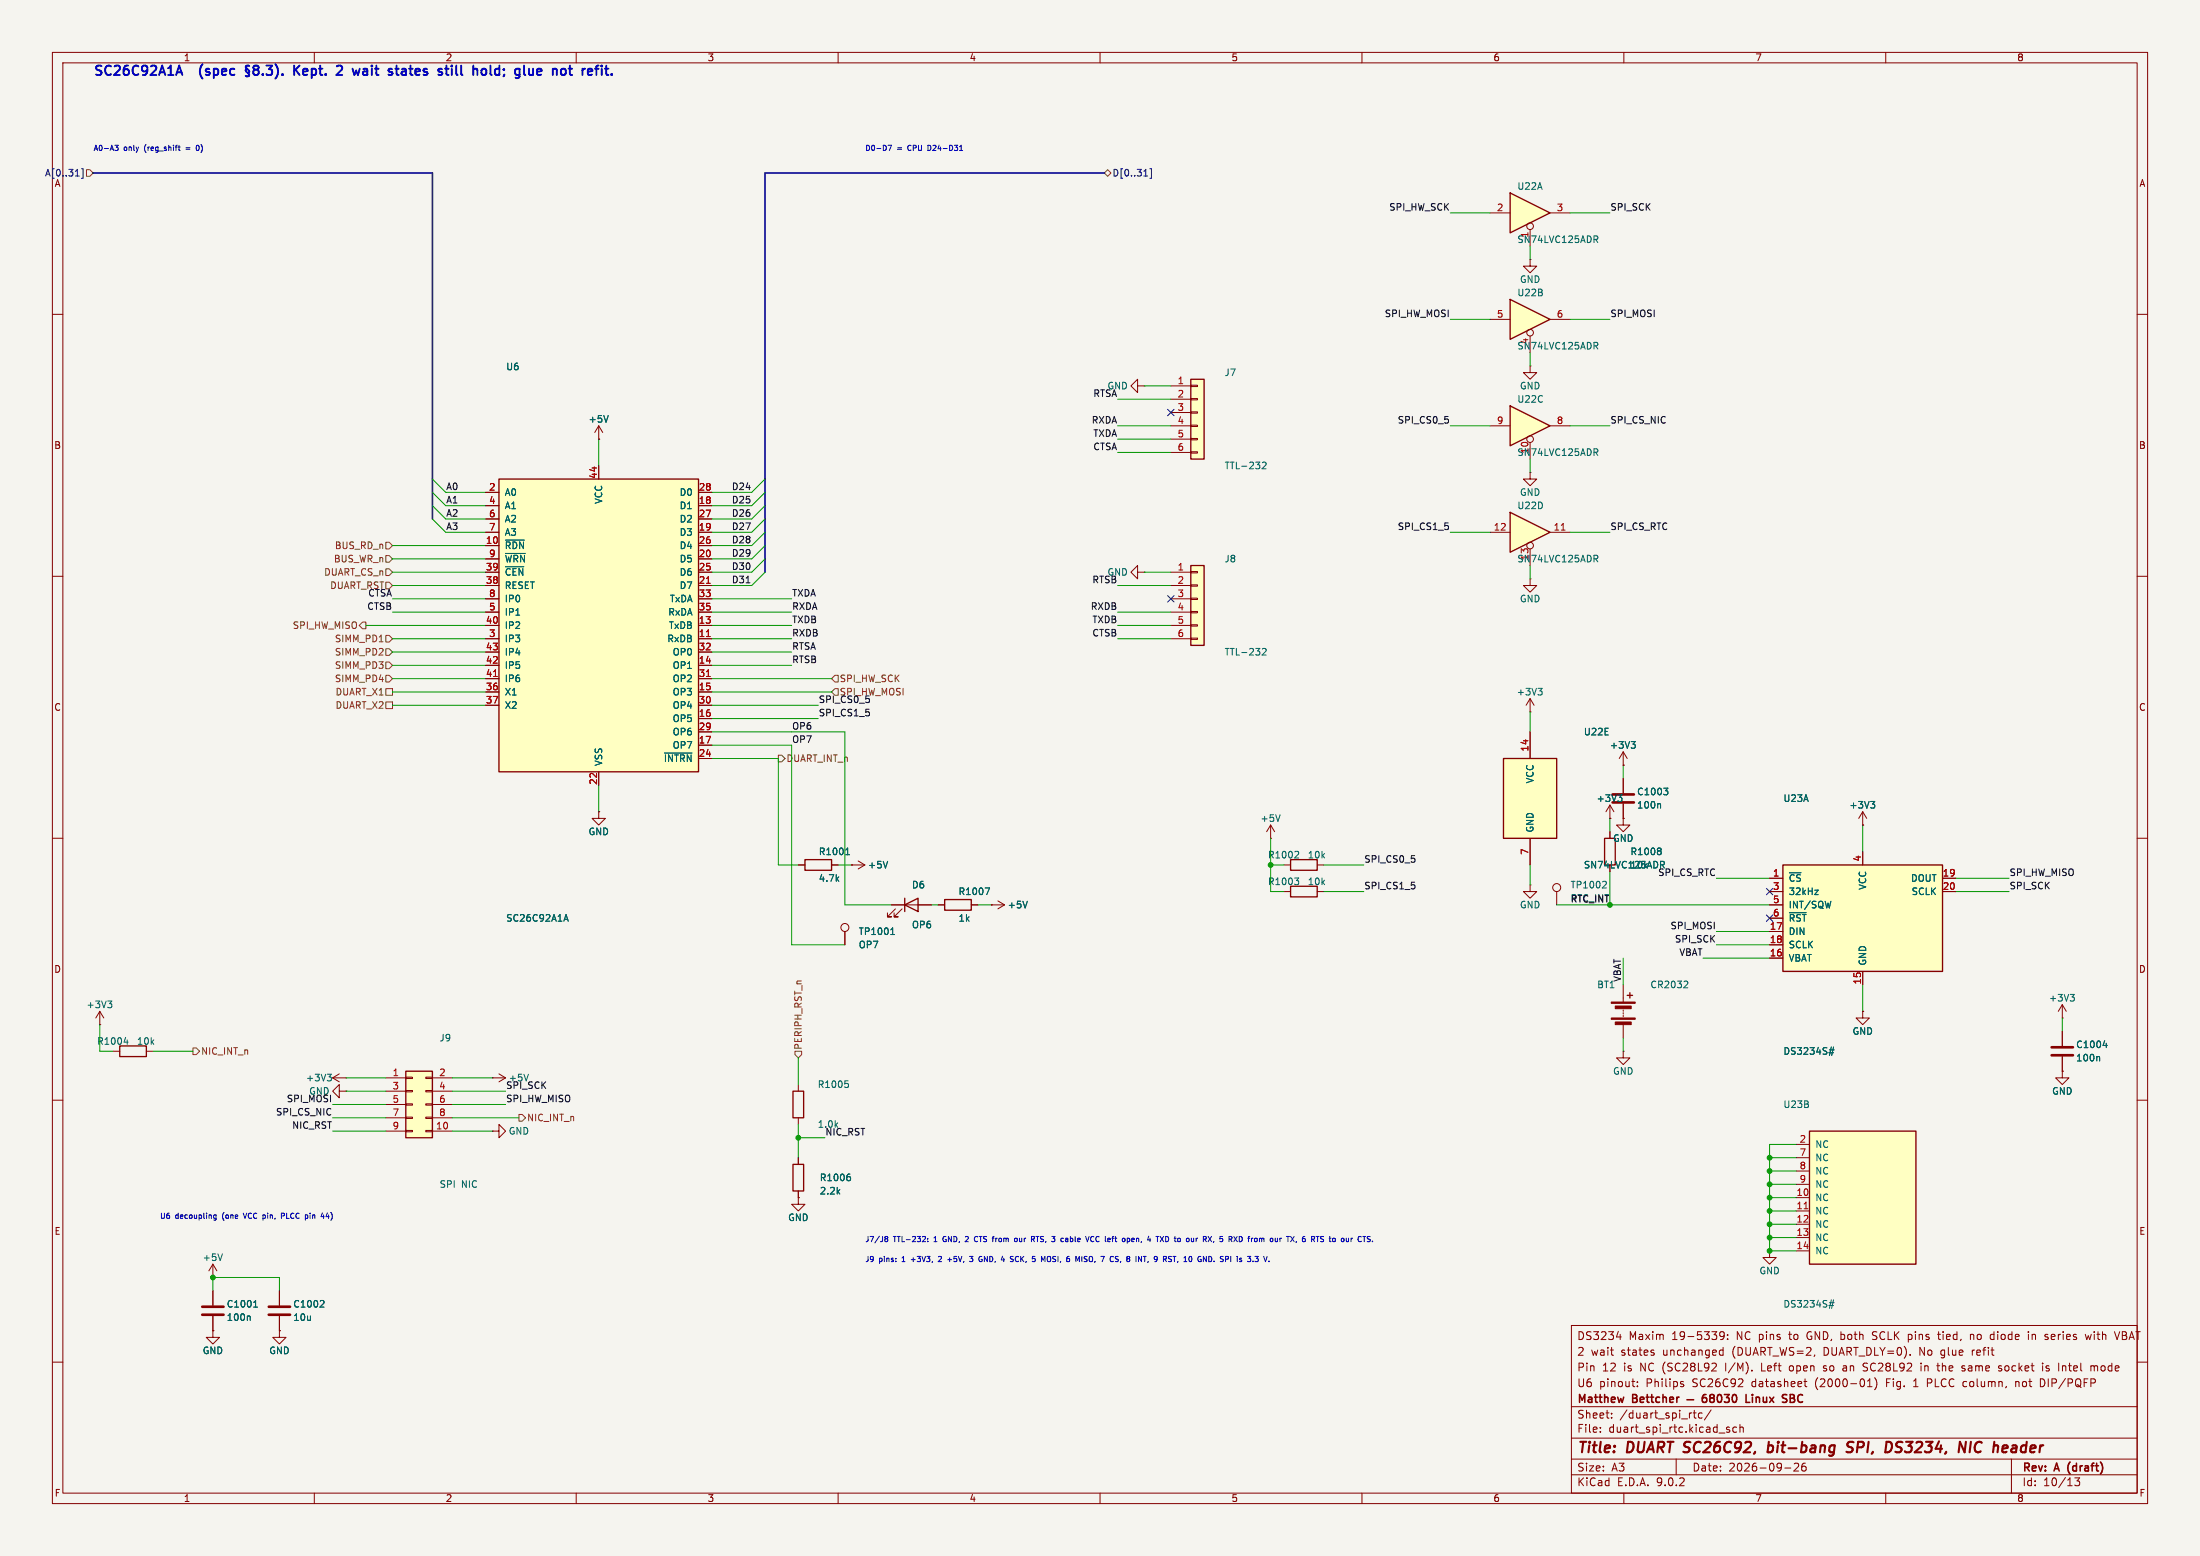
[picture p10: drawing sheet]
<svg xmlns="http://www.w3.org/2000/svg" width="420mm" height="297mm" viewBox="0 0 420 297" stroke-linecap="round" stroke-linejoin="round" font-family="sans-serif">
<path d="M0 0h420v297h-420z" fill="#f5f4ef" stroke="#f5f4ef" stroke-width=".19"/>
<g fill="none" stroke="#840000" stroke-width=".19">
<path d="M10 10h400v277h-400zM12 12h396v273h-396zM60 10v2M110 10v2M160 10v2M210 10v2M260 10v2M310 10v2M360 10v2M292.1 49.5v1.3h1.3l-1.3 1.3-1.3-1.3h1.3M292.1 49.5h.1M10 60h2"/>
<path d="M292.1 69.9v1.2h1.3l-1.3 1.3-1.3-1.3h1.3M292.1 69.9h.1M408 60h2M10 110h2M408 110h2M10 160h2M408 160h2M161.3 177.8v2.5M162.6 165.1h.1M162.6 165.1h2.5M163.8 164.3l1.3 .8M165.1 165.1l-1.3 .8"/>
<path d="M170.2 172.7h7.6M170.9 173.5l-1.5 1.5h.8h-.8v-.8M172.2 173.5l-1.5 1.5h.7h-.7v-.8M292.1 168.9v1.3h1.3l-1.3 1.3-1.3-1.3h1.3M292.1 168.9h.1M297.2 170.2v2.5M10 210h2M152.4 207v1.3M152.4 213.4v1.2M408 210h2M152.4 228.6v1.3h1.3l-1.3 1.2-1.3-1.2h1.3M152.4 228.6h.1"/>
<path d="M152.4 221v1.2M152.4 227.3v1.3M300 253h108v32h-108zM308.6 255.2h.9M309.3 254.7v1M315.7 258.3v.3M328.5 257.7l.4 .1M328.9 257.2v1.5M328.9 258.6l-.4 .1M329.2 254.8l-.3 .3h-.3l-.3-.3 .1-.5 .5-.1 .2 .1a.99 .99 0 0 1-.4 1.4h-.3M329.8 255.5v.2M329.8 254.8v.1"/>
<path d="M357.4 255.6l.6 .1M357.7 254.2l-.3 .3 .1 .3 .2 .1M364.4 255.7h.3M364.4 254.7h.3M369.9 254.7h.5M370.1 254.2v1.3l.3 .2M370.6 257.8v.7M376.2 254.8l.2-.1 .3 .1 .1 .9M376.2 254.7v1M376.5 257.7v1M376.8 257.7l-.3 .3M380.2 254.7l.5 .1"/>
<path d="M380.7 255.6l-.5 .1M380.7 254.2v1.5M387.2 254.2v.1M387.2 254.7v1M387.9 254.7v1M388.4 254.7l-.5 .1M399.2 254.7l-.3 1-.2-.7-.3 .7M404.7 254.2l-.5 1.5M405.2 254.9h.5M405.7 254.2h-.5v1.5h.5M10 260h2M300 278.5h108"/>
<path d="M300 274.5h108M300 268.5h108M305.5 273.2v.2M305.5 272.5v.1M307.7 270.5v.2M307.7 269.8v.1M312.6 264.5v.2M312.6 263.8v.1M320 278.5v3M321 264.2l.4 .1v.2l-.2 .2h-.3M321 263.7l.4 .1M323.2 269.7h.6"/>
<path d="M323.4 269.2v1.3l.4 .2M324.9 269.8l-.4-.1-.3 .3 .2 .6h.5M326.7 269.1l-1.3 1.9M326.7 261.7h1M327.6 260.3v.5M329.6 272.7l.6 .4-.2 .3-.4-.1M330.2 272.5l-.4-.1-.2 .2M331.5 272.5l-.4-.1-.3 .3 .1 .6h.6M332.2 272.5l.2-.1 .3 .1 .1 .9M332.2 271.9v1.5M334.4 261.5v.2M341.7 260.8v.7"/>
<path d="M343.3 279.4v.5l-.9 .9h1M344.2 279.4a1.17 1.17 0 0 0-.1 1.3h.6l.1-.6-.3-.2h-.4l-.2 .2M344.4 263.7h.5M344.6 263.2v1.3l.3 .2M348.1 261.6l.4 .1M348.3 260.7l-.2 .2 .2 .3M351.8 261.5l.2 .2h.4M352.3 260.7l-.4 .1M352.4 261.1h-.4l-.2 .2M355.7 261.6l.5 .1M355.7 260.8l.5 .2M356.3 260.2l-.6 .1"/>
<path d="M356.5 264.7h.9M356.5 263.6l.4-.4v1.5M357.9 263a1.72 1.72 0 0 1 0 2.3M365.3 264.7h.9M365.6 263.4l-.3 .2M366.7 260.2v.1M366.7 260.7v1M367.9 264h.6M368.5 263.2h-.6v1.5M369.7 260.7h.6M370.2 261.7h.1M374.7 261.2l.4 .1 .1 .2-.3 .2h-.2"/>
<path d="M374.7 260.7l.4 .1M381.7 261.2l.4 .1 .1 .2-.3 .2h-.2M381.7 260.7l.4 .1M384 278.5v6.5M384.8 263.7v1M385.4 263.8l-.4-.1-.2 .1M390.2 263.4l-.3-.2h-.4v1.5h.4l.3-.2M391.2 260.8l-.4-.1-.2 .2 .1 .2 .5 .2v.3h-.6M393.9 260.7h.3l.2 .2v.8M399.6 260.7l.2 .2M399.8 260.9l.2-.2 .4 .1v.9M399.8 260.9v.8"/>
<path d="M408 260h2M60 285v2M110 285v2M160 285v2M210 285v2M260 285v2M300 281.5h108M310 285v2M340.7 280.2h1.2M360 285v2M397 282.1l-.5 .6 .4 .1v.6l-.2 .2-.6-.2"/>
<circle cx="161.3" cy="177" r=".76"/>
<circle cx="297.2" cy="169.4" r=".76"/>
</g>
<path d="M337.6 276h.7M337.7 275.2l-.3 2M338.3 277a.66 .66 0 0 1-.9 .1M353.9 275.3a.85 .85 0 0 0-1.1 .1 .45 .45 0 0 0 .2 .8l.5 .1a.51 .51 0 0 1 .2 .6 .51 .51 0 0 1-.5 .3l-.7-.1M361.8 277.1l.8 .1M362.4 275.2l-.2 .1a.46 .46 0 0 0-.2 .5 .46 .46 0 0 0 .3 .4l.4 .1M374.2 275.2l.9 2 .2-2M376.3 275.2l-.3 2M377.3 275.5a1.27 1.27 0 0 0 0 1.6M384.7 275.9l-.5 .1M384.8 276.4h-.5a.4 .4 0 0 0-.3 .4 .4 .4 0 0 0 .2 .4h.5" fill="none" stroke="#840000" stroke-width=".4"/>
<g fill="none" stroke="#840000" stroke-width=".3">
<path d="M322 267.2h1.3M325.7 266.2a.59 .59 0 0 0-.7 .6v.6l.1 .2 .4 .1 .3-.2v-.5l-.1-.2h-.4l-.3 .2M326.7 266.8l-.3-.3 .3-.3 .4 .1 .2 .2-.3 .3M326.7 266.8l-.3 .3 .1 .4 .2 .2 .4-.1 .2-.2-.1-.4-.2-.2M326.7 266.8h.3M328 266.3l.2-.1a.8 .8 0 0 1 .5 .7 .8 .8 0 0 1-.5 .8l-.2-.2-.2-.4zM329.2 266.2h.9l-.5 .6 .4 .1v.6l-.2 .2-.6-.2M330.8 266.3l.2-.1a.8 .8 0 0 1 .6 .7 .8 .8 0 0 1-.6 .8l-.2-.2-.1-.4zM333.3 266.2v1.5h.7M334.5 266.2v.1M334.5 266.7v1M341.8 266.9h.5"/>
<path d="M342.3 266.2h-.5v1.5h.5"/>
</g>
<path d="M169.5 164.4l-.5 1.3M170 178.4h.8M170.3 177.3l.1-.2v1.3M306.4 168.2l.3 .3-.1 .3-.7 .7h.8M161.3 206.3h.6M161.7 206.8l.3 .2v.3l-.3 .3M162 224.1h.3M162.1 224.6l.3 .2v.3l-.3 .3" fill="none" stroke="#006464" stroke-width=".19"/>
<path d="M172.7 172.7l2.6-1.2v2.5zM172.7 171.5v2.5M151.4 208.3h2v5.1h-2zM151.4 222.2h2v5.1h-2z" fill="none" stroke="#840000" stroke-width=".25"/>
<path d="M288.3 57.2l7.6 3.8-7.6 3.8z" fill="#ffffc2"/>
<path d="M288.3 57.2l7.6 3.8-7.6 3.8z" fill="none" stroke="#840000" stroke-width=".25"/>
<g fill="none" stroke="#840000" stroke-width=".19">
<path d="M284.5 61h3.8M292.1 64.1v3.2M295.9 61h3.8M189.2 172.7h.1M189.2 172.7h2.6M190.5 172l1.3 .7M191.8 172.7l-1.3 .8"/>
<circle cx="292.1" cy="63.5" r=".63"/>
</g>
<path d="M304.3 65.3h.5l.2 .3-.1 .4h-.6M304.6 66l.4 .6M196.1 172l-.4 1.3" fill="none" stroke="#006464" stroke-width=".19"/>
<path d="M288.3 36.8l7.6 3.8-7.6 3.9z" fill="#ffffc2"/>
<path d="M288.3 36.8l7.6 3.8-7.6 3.9z" fill="none" stroke="#840000" stroke-width=".25"/>
<g fill="none" stroke="#840000" stroke-width=".19">
<path d="M284.5 40.6h3.8M292.1 43.8v3.2M295.9 40.6h3.8M292.1 90.2v1.2h1.3l-1.3 1.3-1.3-1.3h1.3M292.1 90.2h.1"/>
<circle cx="292.1" cy="43.2" r=".63"/>
</g>
<path d="M304.3 45h.5l.2 .3-.1 .3-.6 .1M304.6 45.7l.4 .6" fill="none" stroke="#006464" stroke-width=".19"/>
<path d="M288.3 77.5l7.6 3.8-7.6 3.8z" fill="#ffffc2"/>
<path d="M288.3 77.5l7.6 3.8-7.6 3.8zM246.4 164.1h5.1v2h-5.1zM306.3 160h2.1v5.1h-2.1z" fill="none" stroke="#840000" stroke-width=".25"/>
<g fill="none" stroke="#840000" stroke-width=".19">
<path d="M284.5 81.3h3.8M292.1 84.5v3.1M295.9 81.3h3.8M217.2 109.2v-1.2l-1.3 1.2 1.3 1.3v-1.3h1.2M218.4 109.2h.1M307.3 158.8v1.2M309.9 156.2v1.3h1.2l-1.2 1.3-1.3-1.3h1.3M309.9 156.2h.1M245.1 165.1h1.3M251.5 165.1h1.2M393.7 194.3h.1M393.7 191.8l-.8 1.2"/>
<path d="M393.7 191.8l.8 1.2M393.7 191.8v2.5M393.7 196.9v2.7M393.7 204.5v1.2h1.3l-1.3 1.3-1.3-1.3h1.3M393.7 204.5h.1M393.7 201.7v2.8"/>
<circle cx="292.1" cy="83.8" r=".63"/>
</g>
<path d="M304.3 85.7h.5l.2 .2-.1 .4h-.6M304.6 86.3l.4 .6M247.7 162.5l.2 .2v.3l-.8 .8h.8M316.9 161.9l.2 .2-.2 .3 .2 .3v.2l-.2 .2M395.2 189.8h.8l-.4 .5M395.8 190.3l.2 .2v.3l-.2 .3M401.5 199.5h.8M402.1 199.1v.9M400.6 201.7l.2 .1v.7" fill="none" stroke="#006464" stroke-width=".19"/>
<path d="M391.7 199.9h4M391.7 201.4h4" fill="none" stroke="#840000" stroke-width=".51"/>
<path d="M345.4 215.9h20.4v25.4h-20.4z" fill="#ffffc2"/>
<path d="M345.4 215.9h20.4v25.4h-20.4z" fill="none" stroke="#840000" stroke-width=".25"/>
<g fill="none" stroke="#840000" stroke-width=".19">
<path d="M307.3 156.2h.1M307.3 153.7l-.7 1.2M307.3 153.7l.8 1.2M307.3 153.7v2.5M309.9 146.1h.1M309.9 143.5l-.8 1.3M309.9 143.5l.7 1.3M309.9 143.5v2.6M309.9 148.6v2.8M309.9 153.4v2.8M342.9 218.4h2.5M337.8 238.8v1.2h1.3l-1.3 1.3-1.3-1.3h1.3"/>
<path d="M337.8 238.8h.1M342.9 221h2.5M342.9 223.5h2.5M342.9 226.1h2.5M342.9 228.6h2.5M342.9 231.1h2.5M342.9 233.7h2.5M342.9 236.2h2.5M342.9 238.8h2.5"/>
</g>
<path d="M344.4 230.7h.7" fill="none" stroke="#a90000" stroke-width=".19"/>
<path d="M308.9 151.7h.7l-.4 .5M309.4 152.2l.2 .2v.3l-.2 .3M311.4 141.5h.8l-.4 .5M311.9 142l.3 .3v.3l-.3 .2M316.8 153.4l.2 .2v.6M317.6 150.4h.8l-.4 .5M318.2 150.9l.2 .3v.3l-.2 .2M349.1 249.2h.9M349.2 248.7h.9M349.6 248.1l-.4 1.6M350 248.1l-.3 1.6" fill="none" stroke="#006464" stroke-width=".19"/>
<path d="M307.8 151.6h4.1M307.8 153.2h4.1" fill="none" stroke="#840000" stroke-width=".51"/>
<path d="M287 144.8h10.2v15.2h-10.2z" fill="#ffffc2"/>
<path d="M287 144.8h10.2v15.2h-10.2z" fill="none" stroke="#840000" stroke-width=".25"/>
<path d="M292.1 139.7v5.1M242.6 157.5l-.8 1.3M242.6 157.5l.7 1.3M242.6 157.5v2.5M242.6 160h.1M292.1 160v5.1" fill="none" stroke="#840000" stroke-width=".19"/>
<path d="M244.4 155.5l-.4 1.3M317 164.4h.5l.2 .3-.1 .3-.6 .1M317.3 165.1l.4 .6" fill="none" stroke="#006464" stroke-width=".19"/>
<path d="M95.2 91.4h38.1v55.9h-38.1z" fill="#ffffc2"/>
<path d="M95.2 91.4h38.1v55.9h-38.1zM246.4 169.2h5.1v2h-5.1z" fill="none" stroke="#840000" stroke-width=".25"/>
<g fill="none" stroke="#840000" stroke-width=".19">
<path d="M92.7 94h2.5M92.7 96.5h2.5M92.7 99.1h2.5M114.3 83.8h.1M114.3 81.3v2.5M114.3 88.9v2.5M114.3 81.3l-.8 1.3M114.3 81.3l.8 1.3M133.3 94h2.6M133.3 96.5h2.6M133.3 99.1h2.6M92.7 101.6h2.5"/>
<path d="M92.7 104.1h2.5M92.7 106.7h2.5M92.7 109.2h2.5M92.7 111.8h2.5M92.7 114.3h2.5M92.7 116.8h2.5M92.7 119.4h2.5M133.3 101.6h2.6M133.3 104.1h2.6M133.3 106.7h2.6M133.3 109.2h2.6M133.3 111.8h2.6"/>
<path d="M133.3 114.3h2.6M133.3 116.8h2.6M133.3 119.4h2.6M292.1 110.5v1.3h1.3l-1.3 1.2-1.3-1.2h1.3M292.1 110.5h.1M92.7 121.9h2.5M92.7 124.5h2.5M92.7 127h2.5M92.7 129.5h2.5M92.7 132.1h2.5M92.7 134.6h2.5M133.3 121.9h2.6"/>
<path d="M133.3 124.5h2.6M133.3 127h2.6M133.3 129.5h2.6M133.3 132.1h2.6M133.3 134.6h2.6M133.3 137.2h2.6M133.3 139.7h2.6M292.1 135.9h.1M292.1 133.4l-.8 1.2M292.1 133.4l.8 1.2M292.1 133.4v2.5M114.3 154.9v1.3h1.3l-1.3 1.3-1.3-1.3h1.3"/>
<path d="M114.3 154.9h.1M114.3 147.3v2.6M133.3 142.2h2.6M133.3 144.8h2.6M245.1 170.2h1.3M251.5 170.2h1.2M40.6 243.8h.1M40.6 241.3l-.7 1.3M40.6 241.3l.8 1.3M40.6 241.3v2.5"/>
</g>
<g fill="none" stroke="#006464" stroke-width=".19">
<path d="M116.1 79.3l-.4 1.3M96.5 103.1h3.6M96.5 105.6h3.8M96.5 108.2h3.5M98.5 117.4h.7M293.6 131.4h.8l-.4 .5M294.2 131.9l.2 .2v.3l-.2 .3M126.9 143.7h5.2M107.8 175.5h.6M108.1 174.6l.4 1.2M247.1 167.6h.8l-.4 .5M247.7 168.1l.2 .2v.3l-.2 .3"/>
<path d="M42.5 239.3l-.5 1.3"/>
</g>
<path d="M134.9 111.3h.7M94.2 129.1h.7M134.9 129.1h.7M134.9 121.5h.7" fill="none" stroke="#a90000" stroke-width=".19"/>
<path d="M288.3 97.8l7.6 3.8-7.6 3.8z" fill="#ffffc2"/>
<path d="M288.3 97.8l7.6 3.8-7.6 3.8zM153.7 164.1h5v2h-5z" fill="none" stroke="#840000" stroke-width=".25"/>
<g fill="none" stroke="#840000" stroke-width=".19">
<path d="M284.5 101.6h3.8M292.1 104.8v3.2M295.9 101.6h3.8M152.4 165.1h1.3M158.7 165.1h1.3"/>
<circle cx="292.1" cy="104.1" r=".63"/>
</g>
<path d="M298.1 101.2h.7" fill="none" stroke="#a90000" stroke-width=".19"/>
<path d="M304.3 106h.5l.2 .2-.1 .4-.6 .1M304.6 106.7l.4 .6M161.5 163.1h.7M161.6 162.2l.2-.3v1.2" fill="none" stroke="#006464" stroke-width=".19"/>
<path d="M227.3 108h2.6v15.2h-2.6z" fill="#ffffc2"/>
<path d="M227.3 108h2.6v15.2h-2.6z" fill="none" stroke="#840000" stroke-width=".25"/>
<path d="M223.5 109.2h3.8M223.5 111.8h3.8M223.5 114.3h3.8M223.5 116.8h3.8M223.5 119.4h3.8M227.3 109.1h1.3v.2h-1.3zM227.3 111.6h1.3v.3h-1.3zM227.3 114.2h1.3v.2h-1.3zM227.3 116.7h1.3v.3h-1.3zM227.3 119.3h1.3v.2h-1.3zM223.5 121.9h3.8M227.3 121.8h1.3v.2h-1.3z" fill="none" stroke="#840000" stroke-width=".19"/>
<path d="M241 123.9l.5-.1 .2 .3-.8 .9h.8" fill="none" stroke="#006464" stroke-width=".19"/>
<path d="M227.3 72.4h2.6v15.2h-2.6z" fill="#ffffc2"/>
<path d="M227.3 72.4h2.6v15.2h-2.6zM180.3 171.7h5.1v2h-5.1zM22.9 199.6h5v2.1h-5zM310.6 190h1.1M311.1 189.5v1" fill="none" stroke="#840000" stroke-width=".25"/>
<g fill="none" stroke="#840000" stroke-width=".19">
<path d="M217.2 73.7v-1.3l-1.3 1.3 1.3 1.2v-1.2h1.2M218.4 73.7h.1M223.5 73.7h3.8M223.5 76.2h3.8M223.5 78.7h3.8M227.3 73.5h1.3v.3h-1.3zM227.3 76.1h1.3v.2h-1.3zM227.3 78.6h1.3v.3h-1.3zM223.5 81.3h3.8M223.5 83.8h3.8M223.5 86.4h3.8M227.3 81.2h1.3v.2h-1.3z"/>
<path d="M227.3 83.7h1.3v.2h-1.3zM227.3 86.2h1.3v.3h-1.3zM179.1 172.7h1.2M185.4 172.7h1.3M19 195.6h.1M19 193l-.7 1.3M19 193l.8 1.3M19 193v2.6M309.9 188v3.3M309.9 192.8v.2M309.9 193.3v.2M309.9 193.8v.3"/>
<path d="M309.9 195.6v2.5M355.6 193v1.3h1.3l-1.3 1.3-1.3-1.3h1.3M355.6 193h.1M21.6 200.7h1.3M27.9 200.7h1.3M63.5 205.7h2.5M63.5 205.7l1.3 .8M64.8 208.3v-1.3l-1.3 1.3 1.3 1.3v-1.3h1.2M64.8 205l-1.3 .7M66 205.7h.1M66 208.3h.1M94 215.9h1.2v-1.3l1.3 1.3-1.3 1.3v-1.3"/>
<path d="M94 215.9h.1M94 205.7h.1M94 205.7h2.5M95.2 205l1.3 .7M96.5 205.7l-1.3 .8M309.9 200.7v1.2h1.2l-1.2 1.3-1.3-1.3h1.3M309.9 200.7h.1M40.6 254v1.3h1.3l-1.3 1.2-1.2-1.2h1.2M40.6 254h.1M53.3 254v1.3h1.3l-1.3 1.2-1.2-1.2h1.2M53.3 254h.1M53.3 246.4v2.8"/>
<path d="M53.3 251.2v2.8"/>
</g>
<path d="M241 88.3l.5-.1 .2 .4-.8 .9h.8M188.1 169.5h.8l-.5 1.3M20.6 191.1h.7l-.4 .5M21.1 191.6l.2 .2v.3l-.2 .2M23.7 198.9h.8M24.3 198.5v.8M322 187.3l.2 .2-.1 .3-.7 .7h.8M62.5 205h.8l-.5 .5M63 205.5l.3 .3v.3l-.3 .2M100.9 205l-.4 1.3M61.6 248.2l.3 .3-.1 .3-.7 .7h.8" fill="none" stroke="#006464" stroke-width=".19"/>
<g fill="#840000" stroke="#840000" stroke-width=".19">
<path d="M307.6 191.3h4.6v.2h-4.6z"/>
<path d="M307.6 194.3h4.6v.3h-4.6z"/>
<path d="M308.4 192h3v.5h-3z"/>
<path d="M308.4 195.1h3v.5h-3z"/>
</g>
<path d="M51.3 249.4h4.1M51.3 251h4.1" fill="none" stroke="#840000" stroke-width=".51"/>
<path d="M77.5 204.5h5v12.7h-5z" fill="#ffffc2"/>
<path d="M77.5 204.5h5v12.7h-5z" fill="none" stroke="#840000" stroke-width=".25"/>
<g fill="none" stroke="#840000" stroke-width=".19">
<path d="M355.6 157.5h.1M355.6 154.9l-.8 1.3M355.6 154.9l.8 1.3M355.6 154.9v2.6M73.7 205.7h3.8M73.7 208.3h3.8M73.7 210.8h3.8M73.7 213.4h3.8M73.7 215.9h3.8M77.5 205.6h1.2v.3h-1.2zM77.5 208.2h1.2v.2h-1.2zM77.5 210.7h1.2v.2h-1.2z"/>
<path d="M77.5 213.2h1.2v.3h-1.2zM77.5 215.8h1.2v.2h-1.2zM81.3 205.6h1.2v.3h-1.2zM81.3 208.2h1.2v.2h-1.2zM81.3 210.7h1.2v.2h-1.2zM81.3 213.2h1.2v.3h-1.2zM81.3 215.8h1.2v.2h-1.2zM82.5 205.7h3.9M82.5 208.3h3.9M82.5 210.8h3.9M82.5 213.4h3.9M82.5 215.9h3.9"/>
</g>
<path d="M357.1 153h.8l-.4 .5M357.7 153.5l.2 .2v.3l-.2 .2" fill="none" stroke="#006464" stroke-width=".19"/>
<path d="M340.4 165.1h30.4v20.3h-30.4z" fill="#ffffc2"/>
<path d="M340.4 165.1h30.4v20.3h-30.4z" fill="none" stroke="#840000" stroke-width=".25"/>
<g fill="none" stroke="#840000" stroke-width=".19">
<path d="M92.7 94h2.5M92.7 96.5h2.5M92.7 99.1h2.5M114.3 83.8h.1M114.3 88.9v2.5M133.3 94h2.6M133.3 96.5h2.6M133.3 99.1h2.6M92.7 101.6h2.5M92.7 104.1h2.5M92.7 106.7h2.5M92.7 109.2h2.5"/>
<path d="M92.7 111.8h2.5M92.7 114.3h2.5M92.7 116.8h2.5M92.7 119.4h2.5M133.3 101.6h2.6M133.3 104.1h2.6M133.3 106.7h2.6M133.3 109.2h2.6M133.3 111.8h2.6M133.3 114.3h2.6M133.3 116.8h2.6M133.3 119.4h2.6"/>
<path d="M92.7 121.9h2.5M92.7 124.5h2.5M92.7 127h2.5M92.7 129.5h2.5M92.7 132.1h2.5M92.7 134.6h2.5M133.3 121.9h2.6M133.3 124.5h2.6M133.3 127h2.6M133.3 129.5h2.6M133.3 132.1h2.6M133.3 134.6h2.6"/>
<path d="M133.3 137.2h2.6M133.3 139.7h2.6M292.1 139.7v5.1M114.3 154.9h.1M114.3 147.3v2.6M133.3 142.2h2.6M133.3 144.8h2.6M307.3 156.2h.1M307.3 158.8v1.2M309.9 156.2h.1M309.9 146.1h.1M309.9 148.6v2.8"/>
<path d="M309.9 153.4v2.8M355.6 157.5h.1M152.4 165.1h1.3M158.7 165.1h1.3M161.3 177.8v2.5M162.6 165.1h.1M170.2 172.7h2.5M175.3 172.7h2.5M179.1 172.7h1.2M185.4 172.7h1.3M189.2 172.7h.1M292.1 160v5.1"/>
<path d="M337.8 167.6h2.6M337.8 170.2h2.6M337.8 172.7h2.6M337.8 175.3h2.6M337.8 177.8h2.6M355.6 162.6v2.5M370.8 167.6h2.6M370.8 170.2h2.6M337.8 180.3h2.6M337.8 182.9h2.6M355.6 193h.1M355.6 185.4v2.6"/>
<path d="M393.7 196.9v2.7M393.7 204.5h.1M393.7 201.7v2.8M152.4 228.6h.1M152.4 221v1.2M152.4 227.3v1.3M40.6 254h.1M40.6 246.4v2.8M40.6 251.2v2.8M53.3 254h.1M53.3 246.4v2.8M53.3 251.2v2.8"/>
</g>
<g fill="none" stroke="#006464" stroke-width=".19">
<path d="M116.1 79.3l-.4 1.3M96.5 103.1h3.6M96.5 105.6h3.8M96.5 108.2h3.5M98.5 117.4h.7M126.9 143.7h5.2M308.9 151.7h.7l-.4 .5M309.4 152.2l.2 .2v.3l-.2 .3M311.4 141.5h.8l-.4 .5M311.9 142l.3 .3v.3l-.3 .2M316.8 153.4l.2 .2v.6M317.6 150.4h.8l-.4 .5"/>
<path d="M318.2 150.9l.2 .3v.3l-.2 .2M357.1 153h.8l-.4 .5M357.7 153.5l.2 .2v.3l-.2 .2M107.8 175.5h.6M108.1 174.6l.4 1.2M161.5 163.1h.7M161.6 162.2l.2-.3v1.2M169.5 164.4l-.5 1.3M170 178.4h.8M170.3 177.3l.1-.2v1.3M188.1 169.5h.8l-.5 1.3M196.1 172l-.4 1.3"/>
<path d="M316.9 161.9l.2 .2-.2 .3 .2 .3v.2l-.2 .2M317 164.4h.5l.2 .3-.1 .3-.6 .1M317.3 165.1l.4 .6M341.6 174.2h3.2M346.4 169.9h.7l-.7 .9h.7M349.6 199.8l-.4 1.7M350 199.8l-.3 1.7M401.5 199.5h.8M402.1 199.1v.9M349.1 200.9h.9M349.2 200.4h.9M400.6 201.7l.2 .1v.7"/>
<path d="M162 224.1h.3M162.1 224.6l.3 .2v.3l-.3 .3M47.6 251.2l.2 .2v.6M48.4 249.5h.8M48.6 248.5l.2-.3v1.3M61.6 248.2l.3 .3-.1 .3-.7 .7h.8"/>
</g>
<path d="M38.6 249.4h4.1M38.6 251h4.1" fill="none" stroke="#840000" stroke-width=".51"/>
<g fill="none" stroke="#725600" stroke-width=".19">
<path d="M16.5 32.4h.6l.7 .6-.7 .7h-.6zM211.5 32.4l.6 .6-.6 .7-.7-.7zM68.6 119.4l.6-.7h.6v1.3h-.6zM73.7 108.6h.6l.6 .6-.6 .7h-.6zM73.7 103.5h.6l.6 .6-.6 .7h-.6zM73.7 106h.6l.6 .7-.6 .6h-.6zM73.7 111.1h.6l.6 .7-.6 .6h-.6zM73.7 134h1.2v1.3h-1.2zM73.7 121.3h.6l.6 .6-.6 .7h-.6zM73.7 131.4h1.2v1.3h-1.2zM73.7 128.9h.6l.6 .6-.6 .7h-.6zM73.7 126.4h.6l.6 .6-.6 .6h-.6z"/>
<path d="M73.7 123.8h.6l.6 .7-.6 .6h-.6zM159.4 131.4h.6v1.3h-.6l-.7-.6zM159.4 128.9h.6v1.3h-.6l-.7-.7zM148.6 144.1h.6l.7 .7-.7 .6h-.6zM36.8 200h.7l.6 .7-.6 .6h-.7zM99.1 212.7h.6l.6 .7-.6 .6h-.6zM151.8 200.7h1.2v.6l-.6 .6-.6-.6z"/>
</g>
<path d="M14.4 33.6h.7M15.6 32.2h.3v1.8h-.3M218.4 33.6h.7M219.5 32.2h.3v1.8h-.3M222.9 78.1l1.2 1.2M224.1 78.1l-1.2 1.2M222.9 113.7l1.2 1.2M224.1 113.7l-1.2 1.2M337.2 174.7l1.2 1.2M337.2 169.6l1.2 1.2M338.4 174.7l-1.2 1.2M338.4 169.6l-1.2 1.2" fill="none" stroke="#000084" stroke-width=".19"/>
<path d="M142.4 111.2h.8" fill="none" stroke="#0f0f0f" stroke-width=".19"/>
<path d="M17.8 33h64.7v66.1M210.8 33h-64.8v76.2" fill="none" stroke="#000084" stroke-width=".3"/>
<g fill="none" stroke="#009600" stroke-width=".19">
<path d="M276.9 40.6h7.6M292.1 47v2.5M299.7 40.6h7.6M213.4 76.2h10.1M218.4 73.7h5.1M276.9 61h7.6M292.1 67.3v2.6M299.7 61h7.6M82.5 91.4l2.6 2.6h7.6M82.5 94l2.6 2.5h7.6M82.5 96.5l2.6 2.6h7.6M82.5 99.1l2.6 2.5h7.6"/>
<path d="M114.3 83.8v5.1M146 91.4l-2.5 2.6h-7.6M146 94l-2.5 2.5h-7.6M146 96.5l-2.5 2.6h-7.6M146 99.1l-2.5 2.5h-7.6M213.4 86.4h10.1M213.4 81.3h10.1M213.4 83.8h10.1M276.9 81.3h7.6M292.1 87.6v2.6M299.7 81.3h7.6M69.8 119.4h22.9"/>
<path d="M74.9 109.2h17.8M74.9 111.8h17.8M74.9 116.8h17.8M74.9 114.3h17.8M74.9 104.1h17.8M74.9 106.7h17.8M135.9 116.8h15.2M135.9 119.4h15.2M135.9 114.3h15.2M146 106.7l-2.5 2.5h-7.6M146 109.2l-2.5 2.6h-7.6M146 101.6l-2.5 2.5h-7.6"/>
<path d="M146 104.1l-2.5 2.6h-7.6M213.4 111.8h10.1M213.4 116.8h10.1M213.4 119.4h10.1M218.4 109.2h5.1M276.9 101.6h7.6M292.1 108v2.5M299.7 101.6h7.6M74.9 121.9h17.8M74.9 134.6h17.8M74.9 129.5h17.8M74.9 132.1h17.8"/>
<path d="M74.9 124.5h17.8M74.9 127h17.8M135.9 139.7h25.4v33h8.9M135.9 121.9h15.2M135.9 134.6h20.3M135.9 137.2h20.3M135.9 129.5h22.8M135.9 132.1h22.8M135.9 124.5h15.2M135.9 127h15.2M213.4 121.9h10.1M292.1 135.9v3.8"/>
<path d="M114.3 149.9v5M135.9 144.8h12.7v20.3h3.8M135.9 142.2h15.2v38.1h10.2M307.3 156.2v2.6M309.9 146.1v2.5M355.6 157.5v5.1M160 165.1h2.6M177.8 172.7h1.3M186.7 172.7h2.5M242.6 160v10.2h2.5M242.6 165.1h2.5M252.7 170.2h7.6"/>
<path d="M252.7 165.1h7.6M292.1 165.1v3.8M297.2 172.7h40.6M307.3 166.4v6.3M327.7 167.6h10.1M327.7 177.8h10.1M373.4 167.6h10.1M373.4 170.2h10.1M19 195.6v5.1h2.6M309.9 182.9v5.1M309.9 198.1v2.6M325.1 182.9h12.7"/>
<path d="M327.7 180.3h10.1M355.6 188v5M393.7 194.3v2.6M29.2 200.7h7.6M63.5 210.8h10.2M63.5 215.9h10.2M63.5 213.4h10.2M66 205.7h7.7M66 208.3h7.7M86.4 210.8h10.1M86.4 205.7h7.6M86.4 208.3h10.1"/>
<path d="M86.4 215.9h7.6M86.4 213.4h12.7M152.4 217.2h5.1M152.4 201.9v5.1M152.4 214.6v6.4M342.9 218.4h-5.1v20.4h5.1M337.8 221h5.1M337.8 223.5h5.1M337.8 233.7h5.1M337.8 228.6h5.1M337.8 231.1h5.1M337.8 236.2h5.1"/>
<path d="M337.8 226.1h5.1M40.6 246.4v-2.6h12.7v2.6"/>
</g>
<g fill="none" stroke="#0000c2" stroke-width=".19">
<path d="M21.9 27.7h.6l-.3 .4 .3 .1v.3l-.1 .2h-.3M27.9 27.6l-.2 .2M34 28.1h.4M34.2 27.7v.9l.2 .1M35.5 28.2h.8M35.5 28.5h.8M37.8 27.7a.53 .53 0 0 0-.4 .5 .53 .53 0 0 0 .4 .5M38.4 27.6l.1 .2M169.5 27.7h.7l-.4 1M177.4 27.7h-.2v1h.2M183.2 28.7h.6M183.3 28l.2-.3v1"/>
<path d="M41.2 231.9v.8l-.1 .2h-.3M41.2 231.9h-.2l-.2 .2 .1 .4h.3M42.8 231.4l-.2 .2M46.4 231.6l.4 1M53.7 232.1l.5-.1v-.3l-.5-.1v1M61.3 232.2h.6M61.8 231.9v.7M62.5 231.5l-.3 .7h.7M63.2 231.4l.1 .2M169.1 236.4l-.2-.2 .2-.2 .4 .2-.2 .2M169.1 236.4l-.2 .2 .2 .4 .4-.2-.2-.4M169.1 236.4h.2"/>
<path d="M176.6 236.1v.3l-.5 .6h.6M177.1 236.9v.1M177.1 236.4v.1M179.5 239.8l-.3 .1M180.1 236.2v.7M184.7 236l-.4 .1M184.8 236.4l-.6 .6h.7M185.1 239.8h.6l-.3 .4 .3 .1v.4h-.6M186.2 236.1h.4M186.2 237h.4M193.9 236.3l.3 .2v.4l-.3 .1M194 239.9h.4"/>
<path d="M194.6 236.3v.6l.2 .1M197.5 236.2l-.2-.2h-.4v1M197.8 236h.5M198.1 236v1M200.5 240v.7M204.3 236v1M204.3 237h.1M204.4 236.3l-.1 .1M205.4 239.8l.3 .7 .4-.7M208.1 239.9l-.2 .3 .2 .6M208.5 236l.3 .1M208.8 236.9l-.3 .1"/>
<path d="M209.5 236a.54 .54 0 0 0-.3 .5 .54 .54 0 0 0 .3 .5M213.1 239.8l-.2 .2 .2 .3M216.1 236.9l.1 .1h.3M216.1 236.5l.1-.2 .3 .2-.4 .2M218.2 239.8h.6M219.3 236l-.2 .7M220.7 236h.5M220.7 239.8l-.4 .2 .1 .3 .3 .1M221 236v1M221.5 236l.7 1M222.2 236l-.7 1M223.9 239.8h.6"/>
<path d="M224.2 239.8v1M226.3 239.8l-.3 .3M229.7 239.8l.6 1v-1M230 236.5l.3 .5M230.2 236.5h-.5M230.3 236.2l-.2-.2h-.4v1M230.6 236l.7 1M231.3 236l-.7 1M233 236.4h.2l.2 .2-.1 .4h-.3M233.4 236h-.5v.5M233.4 239.8l-.3 .1-.1 .2 .4 .3M236.6 236l.5 .2"/>
<path d="M237.1 236.9l-.5 .1M238.9 236.3v.7M239.1 236.3l-.2 .2M241.2 239.8l.4 1M242.7 236.3l.3 .1M243 236.9l-.3 .1M246.4 236l.7 1M247.1 236l-.7 1M247.4 237.1v.1M249.1 236l-.3 .1-.1 .1M250.6 236.5l.4 .5M250.9 236.1l-.5-.1v1"/>
<path d="M250.9 236.5h-.5M253.7 236.3h.4M253.9 236v.9l.2 .1M256.2 236.4v.6M262 236.9v.1M174 240.4h.7M179.7 240.2l-.6 .6h.6M180.9 240.4h.8M181.3 240.1v.7M187.9 240.8v-1l.6 1M194.4 240.7l-.4 .1M199.2 240.5l-.4-.7v1"/>
<path d="M212.9 240.8h.4M220.4 240.8h.2M226 240.8h.6M233 240.8h.4"/>
</g>
<g fill="none" stroke="#0000c2" stroke-width=".36">
<path d="M19.4 12.6l-.7-.1-.3 .2M21.2 12.7l-.1-.1a.65 .65 0 0 0-.9 .2M21.9 12.7l.2-.2h.5l.2 .2M24.4 12.5l-.6 .2M26.4 12.7l-.1-.1a.65 .65 0 0 0-.8 .2M27.2 12.7l.2-.2 .6 .2M28.8 12.7l.3-.2h.4l.3 .2M30.4 14.3l.6-1.8 .6 1.8M32.4 12.8l.2-.3v1.8M33.6 14.3l.6-1.8 .6 1.8M33.8 13.8h.8M38.7 12.3l-.4 .5"/>
<path d="M47.2 13.1l-.3 .4 .7 .8-.3 .3-.4-.1M47.6 12.6l-.4-.1-.3 .3 .7 .8-.3 .4M48.7 13.3l-.3-.4 .3-.4 .5 .1 .2 .3-.4 .4M48.7 13.3l-.3 .3v.5l.3 .2 .5-.1 .2-.2-.1-.5-.3-.2M48.7 13.3h.3M50.2 14.1v.2M50.8 12.5h1.2l-.6 .7 .5 .2v.7l-.3 .2h-.5l-.3-.2M52.6 12.3a2.06 2.06 0 0 1 0 2.7M53.9 14.1v.2M56.2 12.5v1.8M56.4 13.3l.8 1M57.2 12.5l-1 1"/>
<path d="M61.1 12.5v1.6M64.3 12.7l.3-.2h.4l.2 .2M69.4 14.2h.7M69.4 13.2h.6l.1 1.1M70.1 13.5l-.7 .2M71 12.5v.2M71.8 12.5v1.6M75.7 12.5v1.6M76.7 14.2h.8M76.7 13.2h.7l.1 1.1M77.5 13.5l-.8 .2M78.4 12.5v1.6"/>
<path d="M85.2 12.5v1.6M86.2 12.5v.2M87.1 12.5v1.6l.3 .2M88 12.5l.1 1.7M90.4 12.5v1.8M93.6 12.5v1.6M95.3 13.2l-.5-.1-.3 .4v.5l.1 .2h.7M95.3 12.5v1.8M100 12.5v1.6M102.8 13.1l.5 .1 .1 .3-.9 .2M103.3 14.2l-.5 .1M108.8 12.5v1.6"/>
<path d="M111.2 13.1v1.2M111.7 13.1l-.3 .1-.2 .3M114.3 12.5l-.4 .1-.1 .2M114.9 12.5v.2M115.7 12.5v1.6"/>
</g>
<path d="M134.9 111.3h.7M94.2 129.1h.7M134.9 129.1h.7M134.9 121.5h.7" fill="none" stroke="#a90000" stroke-width=".19"/>
<g fill="#009600" stroke="#009600" stroke-width=".19">
<circle cx="242.6" cy="165.1" r=".46"/>
<circle cx="152.4" cy="217.2" r=".46"/>
<circle cx="307.3" cy="172.7" r=".46"/>
<circle cx="337.8" cy="233.7" r=".46"/>
<circle cx="337.8" cy="236.2" r=".46"/>
<circle cx="337.8" cy="221" r=".46"/>
<circle cx="337.8" cy="223.5" r=".46"/>
<circle cx="337.8" cy="226.1" r=".46"/>
<circle cx="337.8" cy="228.6" r=".46"/>
<circle cx="337.8" cy="231.1" r=".46"/>
<circle cx="337.8" cy="238.8" r=".46"/>
<circle cx="40.6" cy="243.8" r=".46"/>
</g>
<g font-size="2.8" fill="#840000">
<text x="301" y="277.9">Title:</text>
<text x="310.6" y="277.9">DUART SC26C92,</text>
<text x="339.1" y="277.9">bit-bang</text>
<text x="355" y="277.9">SPI,</text>
<text x="363.2" y="277.9">DS3234,</text>
<text x="378" y="277.9">NIC</text>
<text x="385.4" y="277.9">header</text>
</g>
<g font-size="2.5" fill="#0000c2">
<text x="17.8" y="15.3">SC26C92A1A</text>
<text x="38.9" y="15.3">(spec</text>
<text x="58.4" y="15.3">Kept.</text>
<text x="67.3" y="15.3">2</text>
<text x="71.1" y="15.3">wait</text>
<text x="78.6" y="15.3">states</text>
<text x="88.9" y="15.3">still</text>
<text x="96.2" y="15.3">hold;</text>
<text x="105" y="15.3">glue</text>
<text x="112.8" y="15.3">not</text>
</g>
<g font-size="2.1" fill="#840000">
<text x="301" y="256">DS3234</text>
<text x="310.9" y="256">Maxim</text>
<text x="319.2" y="256">19-5339:</text>
<text x="331.7" y="256">NC pins</text>
<text x="342" y="256">to</text>
<text x="345.5" y="256">GND, both</text>
<text x="358.3" y="256">SCLK</text>
<text x="365.3" y="256">pins</text>
<text x="371.2" y="256">tied,</text>
<text x="377.4" y="256">no</text>
<text x="381.4" y="256">diode</text>
<text x="388.8" y="256">in</text>
<text x="392.2" y="256">series</text>
<text x="400.1" y="256">with</text>
<text x="405.9" y="256">VBAT</text>
<text x="301" y="262">Pin</text>
<text x="301" y="259">2</text>
<text x="303.7" y="259">wait</text>
<text x="305.9" y="262">12</text>
<text x="309.5" y="259">states</text>
<text x="310" y="262">is</text>
<text x="313.2" y="262">NC (SC28L92</text>
<text x="317.6" y="259">unchanged</text>
<text x="329.8" y="262">I/M).</text>
<text x="331" y="259">(DUART_WS=2,</text>
<text x="336.8" y="262">Left</text>
<text x="342.3" y="262">open</text>
<text x="348.6" y="259">DUART_DLY=0).</text>
<text x="349" y="262">so</text>
<text x="352.8" y="262">an</text>
<text x="356.8" y="262">SC28L92</text>
<text x="367" y="259">No</text>
<text x="368" y="262">in</text>
<text x="371.2" y="259">glue</text>
<text x="371.4" y="262">the</text>
<text x="376.2" y="262">same</text>
<text x="377.3" y="259">refit</text>
<text x="383.3" y="262">socket</text>
<text x="391.8" y="262">is</text>
<text x="395.1" y="262">Intel</text>
<text x="401.4" y="262">mode</text>
<text x="301" y="268.2">Matthew</text>
<text x="301" y="265">U6</text>
<text x="305.3" y="265">pinout:</text>
<text x="311.7" y="268.2">Bettcher</text>
<text x="314.3" y="265">Philips</text>
<text x="323.2" y="265">SC26C92</text>
<text x="334.7" y="265">datasheet</text>
<text x="335.2" y="268.2">Linux</text>
<text x="342.8" y="268.2">SBC</text>
<text x="346.9" y="265">(2000-01)</text>
<text x="360.6" y="265">Fig.</text>
<text x="366" y="265">1</text>
<text x="368.7" y="265">PLCC column,</text>
<text x="385.9" y="265">not</text>
<text x="390.8" y="265">DIP/PQFP</text>
<text x="301" y="273.7">File:</text>
<text x="301" y="271">Sheet:</text>
<text x="307.1" y="273.7">duart_spi_rtc.kicad_sch</text>
<text x="309.2" y="271">/duart_spi_rtc/</text>
<text x="301" y="281.1">Size:</text>
<text x="307.6" y="281.1">A3</text>
<text x="323" y="281.1">Date:</text>
<text x="330" y="281.1">2026-09-26</text>
<text x="386" y="281.3">Rev:</text>
<text x="392.4" y="281.3">A</text>
<text x="395.4" y="281.3">(draft)</text>
<text x="301" y="283.9">KiCad</text>
<text x="308.7" y="283.9">E.D.A.</text>
<text x="316.3" y="283.9">9.0.2</text>
<text x="386" y="283.9">Id:</text>
<text x="390.1" y="283.9">10/13</text>
</g>
<g font-size="1.8" fill="#840000">
<text x="35" y="11.9">1</text>
<text x="85" y="11.9">2</text>
<text x="135" y="11.9">3</text>
<text x="185" y="11.9">4</text>
<text x="235" y="11.9">5</text>
<text x="285" y="11.9">6</text>
<text x="335" y="11.9">7</text>
<text x="385" y="11.9">8</text>
<text x="408.3" y="35.9">A</text>
<text x="10.3" y="85.9">B</text>
<text x="408.2" y="85.9">B</text>
<text x="10.3" y="135.9">C</text>
<text x="408.2" y="135.9">C</text>
<text x="10.3" y="185.9">D</text>
<text x="408.2" y="185.9">D</text>
<text x="10.3" y="235.9">E</text>
<text x="408.3" y="235.9">E</text>
<text x="10.3" y="285.9">F</text>
<text x="35" y="286.9">1</text>
<text x="85" y="286.9">2</text>
<text x="135" y="286.9">3</text>
<text x="185" y="286.9">4</text>
<text x="235" y="286.9">5</text>
<text x="285" y="286.9">6</text>
<text x="335" y="286.9">7</text>
<text x="385" y="286.9">8</text>
<text x="408.3" y="285.9">F</text>
</g>
<g font-size="1.8" fill="#000084">
<text x="8.5" y="33.9">A[0..31]</text>
<text x="10.3" y="35.9">A</text>
<text x="212.3" y="33.9">D[0..31]</text>
</g>
<g font-size="1.8" fill="#0f0f0f">
<text x="265.1" y="40.3">SPI_HW_SCK</text>
<text x="307.3" y="40.3">SPI_SCK</text>
<text x="264.3" y="60.6">SPI_HW_MOSI</text>
<text x="307.3" y="60.6">SPI_MOSI</text>
<text x="208.6" y="75.9">RTSA</text>
<text x="211.3" y="74.5">GND</text>
<text x="208.3" y="80.9">RXDA</text>
<text x="208.6" y="83.5">TXDA</text>
<text x="266.7" y="80.9">SPI_CS0_5</text>
<text x="307.3" y="80.9">SPI_CS_NIC</text>
<text x="208.6" y="86">CTSA</text>
<text x="85.1" y="93.6">A0</text>
<text x="139.6" y="93.6">D24</text>
<text x="85.1" y="101.3">A3</text>
<text x="85.1" y="98.7">A2</text>
<text x="85.1" y="96.2">A1</text>
<text x="139.6" y="101.3">D27</text>
<text x="139.6" y="98.7">D26</text>
<text x="139.6" y="96.2">D25</text>
<text x="266.7" y="101.3">SPI_CS1_5</text>
<text x="307.3" y="101.3">SPI_CS_RTC</text>
<text x="139.6" y="103.8">D28</text>
<text x="139.6" y="106.3">D29</text>
<text x="70.2" y="114">CTSA</text>
<text x="139.6" y="111.4">D31</text>
<text x="139.6" y="108.9">D30</text>
<text x="151.1" y="114">TXDA</text>
<text x="208.4" y="111.4">RTSB</text>
<text x="211.3" y="110.1">GND</text>
<text x="70" y="116.5">CTSB</text>
<text x="151.1" y="119">TXDB</text>
<text x="151.1" y="116.5">RXDA</text>
<text x="208.1" y="116.5">RXDB</text>
<text x="208.4" y="119">TXDB</text>
<text x="151.1" y="121.6">RXDB</text>
<text x="151.1" y="124.1">RTSA</text>
<text x="208.4" y="121.6">CTSB</text>
<text x="151.1" y="126.7">RTSB</text>
<text x="156.2" y="136.8">SPI_CS1_5</text>
<text x="156.2" y="134.3">SPI_CS0_5</text>
<text x="151.1" y="139.4">OP6</text>
<text x="151.1" y="141.9">OP7</text>
<text x="260.3" y="164.8">SPI_CS0_5</text>
<text x="383.5" y="167.3">SPI_HW_MISO</text>
<text x="260.3" y="169.8">SPI_CS1_5</text>
<text x="299.7" y="172.3">RTC_INT</text>
<text x="383.5" y="169.8">SPI_SCK</text>
<text x="318.8" y="177.5">SPI_MOSI</text>
<text x="319.7" y="180">SPI_SCK</text>
<text x="320.5" y="182.5">VBAT</text>
<text x="309.5" y="187.5" transform="rotate(-90 309.5 187.5)">VBAT</text>
<text x="58.9" y="209.1">GND</text>
<text x="96.5" y="207.9">SPI_SCK</text>
<text x="97" y="206.6">+5V</text>
<text x="52.6" y="213">SPI_CS_NIC</text>
<text x="54.6" y="210.5">SPI_MOSI</text>
<text x="55.7" y="215.6">NIC_RST</text>
<text x="96.5" y="210.5">SPI_HW_MISO</text>
<text x="156" y="215.5">1.0k</text>
<text x="157.5" y="216.8">NIC_RST</text>
</g>
<g font-size="1.8" fill="#a90000">
<text x="285.7" y="40.4">2</text>
<text x="297.1" y="40.4">3</text>
<text x="285.7" y="60.7">5</text>
<text x="297.1" y="60.7">6</text>
<text x="224.7" y="73.4">1</text>
<text x="224.7" y="75.9">2</text>
<text x="224.7" y="78.5">3</text>
<text x="224.7" y="81">4</text>
<text x="224.7" y="83.6">5</text>
<text x="285.7" y="81">9</text>
<text x="297.1" y="81">8</text>
<text x="224.7" y="86.1">6</text>
<text x="93.3" y="93.7">2</text>
<text x="114" y="91.5" transform="rotate(-90 114 91.5)">44</text>
<text x="133.3" y="93.7">28</text>
<text x="93.3" y="96.3">4</text>
<text x="93.3" y="98.8">6</text>
<text x="93.3" y="101.3">7</text>
<text x="133.3" y="96.3">18</text>
<text x="133.3" y="98.8">27</text>
<text x="133.3" y="101.3">19</text>
<text x="285.1" y="101.3">12</text>
<text x="296.5" y="101.3">11</text>
<text x="92.7" y="103.9">10</text>
<text x="93.3" y="106.4">9</text>
<text x="133.3" y="103.9">26</text>
<text x="133.3" y="106.4">20</text>
<text x="92.7" y="109">39</text>
<text x="92.7" y="111.5">38</text>
<text x="133.3" y="109">25</text>
<text x="133.3" y="111.5">21</text>
<text x="224.7" y="109">1</text>
<text x="224.7" y="111.5">2</text>
<text x="92.7" y="119.1">40</text>
<text x="93.3" y="114">8</text>
<text x="93.3" y="116.6">5</text>
<text x="133.3" y="114">33</text>
<text x="133.3" y="116.6">35</text>
<text x="133.3" y="119.1">13</text>
<text x="224.7" y="114">3</text>
<text x="224.7" y="116.6">4</text>
<text x="224.7" y="119.1">5</text>
<text x="92.7" y="124.2">43</text>
<text x="93.3" y="121.7">3</text>
<text x="133.3" y="121.7">11</text>
<text x="133.3" y="124.2">32</text>
<text x="224.7" y="121.7">6</text>
<text x="92.7" y="126.7">42</text>
<text x="92.7" y="129.3">41</text>
<text x="92.7" y="131.8">36</text>
<text x="133.3" y="126.7">14</text>
<text x="133.3" y="129.3">31</text>
<text x="133.3" y="131.8">15</text>
<text x="92.7" y="134.4">37</text>
<text x="133.3" y="134.4">30</text>
<text x="133.3" y="136.9">16</text>
<text x="133.3" y="139.4">29</text>
<text x="133.3" y="142">17</text>
<text x="291.8" y="143.6" transform="rotate(-90 291.8 143.6)">14</text>
<text x="114" y="149.9" transform="rotate(-90 114 149.9)">22</text>
<text x="133.3" y="144.5">24</text>
<text x="291.8" y="163.3" transform="rotate(-90 291.8 163.3)">7</text>
<text x="338.4" y="167.4">1</text>
<text x="355.3" y="164.5" transform="rotate(-90 355.3 164.5)">4</text>
<text x="370.8" y="167.4">19</text>
<text x="338.4" y="169.9">3</text>
<text x="338.4" y="172.5">5</text>
<text x="370.8" y="169.9">20</text>
<text x="337.8" y="177.5">17</text>
<text x="338.4" y="175">6</text>
<text x="337.8" y="180.1">18</text>
<text x="337.8" y="182.6">16</text>
<text x="355.3" y="188" transform="rotate(-90 355.3 188)">15</text>
<text x="74.9" y="205.5">1</text>
<text x="74.9" y="208">3</text>
<text x="83.7" y="205.5">2</text>
<text x="83.7" y="208">4</text>
<text x="74.9" y="210.6">5</text>
<text x="74.9" y="213.1">7</text>
<text x="74.9" y="215.6">9</text>
<text x="83.1" y="215.6">10</text>
<text x="83.7" y="210.6">6</text>
<text x="83.7" y="213.1">8</text>
<text x="343.5" y="218.2">2</text>
<text x="343.5" y="220.7">7</text>
<text x="343.5" y="223.3">8</text>
<text x="343.5" y="225.8">9</text>
<text x="342.9" y="228.3">10</text>
<text x="342.9" y="230.9">11</text>
<text x="342.9" y="233.4">12</text>
<text x="342.9" y="236">13</text>
<text x="342.9" y="238.5">14</text>
</g>
<g font-size="1.8" fill="#006464">
<text x="289.6" y="36.4">U22A</text>
<text x="289.6" y="46.6">SN74LVC125ADR</text>
<text x="291.8" y="45.5" transform="rotate(-90 291.8 45.5)">1</text>
<text x="289.6" y="56.7">U22B</text>
<text x="290.1" y="54.2">GND</text>
<text x="291.8" y="65.8" transform="rotate(-90 291.8 65.8)">4</text>
<text x="96.5" y="70.9">U6</text>
<text x="233.7" y="72">J7</text>
<text x="289.6" y="66.9">SN74LVC125ADR</text>
<text x="289.6" y="77.1">U22C</text>
<text x="290.1" y="74.5">GND</text>
<text x="112.3" y="80.9">+5V</text>
<text x="233.7" y="89.8">TTL-232</text>
<text x="289.6" y="87.2">SN74LVC125ADR</text>
<text x="291.8" y="86.7" transform="rotate(-90 291.8 86.7)">10</text>
<text x="96.3" y="94.8">A0</text>
<text x="129.7" y="94.8">D0</text>
<text x="290.1" y="94.8">GND</text>
<text x="96.3" y="97.4">A1</text>
<text x="96.3" y="99.9">A2</text>
<text x="115.2" y="96.3" transform="rotate(-90 115.2 96.3)">VCC</text>
<text x="129.7" y="97.4">D1</text>
<text x="129.7" y="99.9">D2</text>
<text x="289.6" y="97.4">U22D</text>
<text x="96.3" y="102.5">A3</text>
<text x="96.3" y="105">~{RDN}</text>
<text x="96.3" y="107.5">~{WRN}</text>
<text x="129.7" y="102.5">D3</text>
<text x="129.7" y="105">D4</text>
<text x="129.7" y="107.5">D5</text>
<text x="233.7" y="107.5">J8</text>
<text x="289.6" y="107.5">SN74LVC125ADR</text>
<text x="291.8" y="107" transform="rotate(-90 291.8 107)">13</text>
<text x="96.3" y="110.1">~{CEN}</text>
<text x="96.3" y="112.6">RESET</text>
<text x="129.7" y="110.1">D6</text>
<text x="129.7" y="112.6">D7</text>
<text x="96.3" y="115.2">IP0</text>
<text x="96.3" y="117.7">IP1</text>
<text x="127.5" y="117.7">RxDA</text>
<text x="127.8" y="115.2">TxDA</text>
<text x="290.1" y="115.2">GND</text>
<text x="96.3" y="120.2">IP2</text>
<text x="96.3" y="122.8">IP3</text>
<text x="96.3" y="125.3">IP4</text>
<text x="127.3" y="122.8">RxDB</text>
<text x="127.6" y="120.2">TxDB</text>
<text x="128.3" y="125.3">OP0</text>
<text x="233.7" y="125.3">TTL-232</text>
<text x="96.3" y="127.9">IP5</text>
<text x="96.3" y="130.4">IP6</text>
<text x="128.3" y="127.9">OP1</text>
<text x="128.3" y="130.4">OP2</text>
<text x="96.3" y="132.9">X1</text>
<text x="96.3" y="135.5">X2</text>
<text x="128.3" y="132.9">OP3</text>
<text x="128.3" y="135.5">OP4</text>
<text x="289.5" y="132.9">+3V3</text>
<text x="128.3" y="138">OP5</text>
<text x="128.3" y="140.6">OP6</text>
<text x="128.3" y="143.1">OP7</text>
<text x="302.3" y="140.6">U22E</text>
<text x="307.2" y="143.1">+3V3</text>
<text x="115.2" y="146.3" transform="rotate(-90 115.2 146.3)">VSS</text>
<text x="126.6" y="145.6">~{INTRN}</text>
<text x="293" y="149.6" transform="rotate(-90 293 149.6)">VCC</text>
<text x="304.7" y="153.3">+3V3</text>
<text x="312.4" y="154.5">100n</text>
<text x="312.4" y="152">C1003</text>
<text x="340.4" y="153.3">U23A</text>
<text x="353" y="154.5">+3V3</text>
<text x="112.3" y="159.6">GND</text>
<text x="240.5" y="157.1">+5V</text>
<text x="293" y="159" transform="rotate(-90 293 159)">GND</text>
<text x="307.8" y="160.9">GND</text>
<text x="156.2" y="163.4">R1001</text>
<text x="165.6" y="166">+5V</text>
<text x="242" y="164.1">R1002</text>
<text x="249.6" y="164.1">10k</text>
<text x="302.3" y="166">SN74LVC125ADR</text>
<text x="311.2" y="166">10k</text>
<text x="311.2" y="163.4">R1008</text>
<text x="316.5" y="167.3">SPI_CS_RTC</text>
<text x="156.2" y="168.5">4.7k</text>
<text x="174" y="169.8">D6</text>
<text x="182.9" y="171">R1007</text>
<text x="192.3" y="173.6">+5V</text>
<text x="242" y="169.1">R1003</text>
<text x="249.6" y="169.1">10k</text>
<text x="290.1" y="173.6">GND</text>
<text x="299.7" y="169.8">TP1002</text>
<text x="341.4" y="168.5">~{CS}</text>
<text x="341.4" y="171">32kHz</text>
<text x="341.4" y="173.6">INT/SQW</text>
<text x="356.5" y="169.9" transform="rotate(-90 356.5 169.9)">VCC</text>
<text x="364.7" y="168.5">DOUT</text>
<text x="364.8" y="171">SCLK</text>
<text x="96.5" y="176.1">SC26C92A1A</text>
<text x="163.8" y="178.7">TP1001</text>
<text x="174" y="177.4">OP6</text>
<text x="182.9" y="176.1">1k</text>
<text x="341.4" y="176.1">~{RST}</text>
<text x="341.4" y="178.7">DIN</text>
<text x="163.8" y="181.2">OP7</text>
<text x="341.4" y="181.2">SCLK</text>
<text x="341.4" y="183.7">VBAT</text>
<text x="356.5" y="184.4" transform="rotate(-90 356.5 184.4)">GND</text>
<text x="304.8" y="188.8">BT1</text>
<text x="315" y="188.8">CR2032</text>
<text x="391.1" y="191.4">+3V3</text>
<text x="16.4" y="192.6">+3V3</text>
<text x="353.6" y="197.7">GND</text>
<text x="18.4" y="199.6">R1004</text>
<text x="26" y="199.6">10k</text>
<text x="83.8" y="199">J9</text>
<text x="340.4" y="201.5">DS3234S#</text>
<text x="396.2" y="202.8">100n</text>
<text x="396.2" y="200.3">C1004</text>
<text x="58.3" y="206.6">+3V3</text>
<text x="156" y="207.9">R1005</text>
<text x="307.8" y="205.3">GND</text>
<text x="391.7" y="209.1">GND</text>
<text x="340.4" y="211.7">U23B</text>
<text x="97" y="216.8">GND</text>
<text x="346.5" y="219.3">NC</text>
<text x="346.5" y="221.8">NC</text>
<text x="83.8" y="226.9">SPI</text>
<text x="88.1" y="226.9">NIC</text>
<text x="156.4" y="225.7">R1006</text>
<text x="346.5" y="224.4">NC</text>
<text x="346.5" y="226.9">NC</text>
<text x="150.4" y="233.3">GND</text>
<text x="156.4" y="228.2">2.2k</text>
<text x="346.5" y="229.5">NC</text>
<text x="346.5" y="232">NC</text>
<text x="346.5" y="234.5">NC</text>
<text x="346.5" y="237.1">NC</text>
<text x="346.5" y="239.6">NC</text>
<text x="38.6" y="240.9">+5V</text>
<text x="335.8" y="243.4">GND</text>
<text x="43.2" y="249.8">C1001</text>
<text x="55.9" y="249.8">C1002</text>
<text x="340.4" y="249.8">DS3234S#</text>
<text x="43.2" y="252.3">100n</text>
<text x="55.9" y="252.3">10u</text>
<text x="38.6" y="258.7">GND</text>
<text x="51.3" y="258.7">GND</text>
</g>
<g font-size="1.8" fill="#725600">
<text x="63.7" y="107.5">BUS_WR_n</text>
<text x="63.8" y="105">BUS_RD_n</text>
<text x="61.8" y="110.1">DUART_CS_n</text>
<text x="62.9" y="112.6">DUART_RST</text>
<text x="55.8" y="120.2">SPI_HW_MISO</text>
<text x="63.8" y="122.8">SIMM_PD1</text>
<text x="63.8" y="125.3">SIMM_PD2</text>
<text x="63.8" y="130.4">SIMM_PD4</text>
<text x="63.8" y="127.9">SIMM_PD3</text>
<text x="160.2" y="130.4">SPI_HW_SCK</text>
<text x="64" y="135.5">DUART_X2</text>
<text x="64" y="132.9">DUART_X1</text>
<text x="160.2" y="132.9">SPI_HW_MOSI</text>
<text x="150.1" y="145.6">DUART_INT_n</text>
<text x="38.3" y="201.5">NIC_INT_n</text>
<text x="153.3" y="200.5" transform="rotate(-90 153.3 200.5)">PERIPH_RST_n</text>
<text x="100.5" y="214.2">NIC_INT_n</text>
</g>
<g font-size="1.4" fill="#0000c2">
<text x="17.8" y="29.1">A0-A3</text>
<text x="23.7" y="29.1">only</text>
<text x="27.8" y="29.1">(reg_shift</text>
<text x="38.2" y="29.1">0)</text>
<text x="165.1" y="29.1">D0-D7</text>
<text x="171.3" y="29.1">=</text>
<text x="173.5" y="29.1">CPU</text>
<text x="177.6" y="29.1">D24-D31</text>
<text x="30.5" y="233">U6</text>
<text x="33.5" y="233">decoupling</text>
<text x="42.7" y="233">(one</text>
<text x="47" y="233">VCC pin,</text>
<text x="54.7" y="233">PLCC</text>
<text x="59.5" y="233">pin</text>
<text x="62.8" y="233">44)</text>
<text x="165.1" y="237.4">J7/J8</text>
<text x="170.6" y="237.4">TTL-232:</text>
<text x="178.5" y="237.4">1</text>
<text x="180.5" y="237.4">GND,</text>
<text x="185" y="237.4">2</text>
<text x="187" y="237.4">CTS from</text>
<text x="195.2" y="237.4">our</text>
<text x="198.6" y="237.4">RTS,</text>
<text x="202.8" y="237.4">3</text>
<text x="204.8" y="237.4">cable</text>
<text x="209.9" y="237.4">VCC left</text>
<text x="217.3" y="237.4">open,</text>
<text x="222.4" y="237.4">4</text>
<text x="224.3" y="237.4">TXD to</text>
<text x="230.6" y="237.4">our</text>
<text x="234" y="237.4">RX,</text>
<text x="237.5" y="237.4">5</text>
<text x="239.4" y="237.4">RXD</text>
<text x="243.4" y="237.4">from</text>
<text x="247.9" y="237.4">our</text>
<text x="251.3" y="237.4">TX,</text>
<text x="254.5" y="237.4">6</text>
<text x="256.5" y="237.4">RTS to</text>
<text x="165.1" y="241.2">J9</text>
<text x="167.8" y="241.2">pins:</text>
<text x="172.4" y="241.2">1</text>
<text x="174.4" y="241.2">+3V3,</text>
<text x="179.9" y="241.2">2</text>
<text x="181.9" y="241.2">+5V,</text>
<text x="186.4" y="241.2">3</text>
<text x="188.4" y="241.2">GND,</text>
<text x="192.9" y="241.2">4</text>
<text x="194.9" y="241.2">SCK,</text>
<text x="199.3" y="241.2">5</text>
<text x="201.3" y="241.2">MOSI,</text>
<text x="206.4" y="241.2">6</text>
<text x="208.4" y="241.2">MISO,</text>
<text x="213.5" y="241.2">7</text>
<text x="215.5" y="241.2">CS,</text>
<text x="218.9" y="241.2">8</text>
<text x="220.9" y="241.2">INT,</text>
<text x="224.7" y="241.2">9</text>
<text x="226.7" y="241.2">RST,</text>
<text x="230.9" y="241.2">10</text>
<text x="233.8" y="241.2">GND.</text>
<text x="238.3" y="241.2">SPI</text>
<text x="241.8" y="241.2">is</text>
</g>
</svg>
